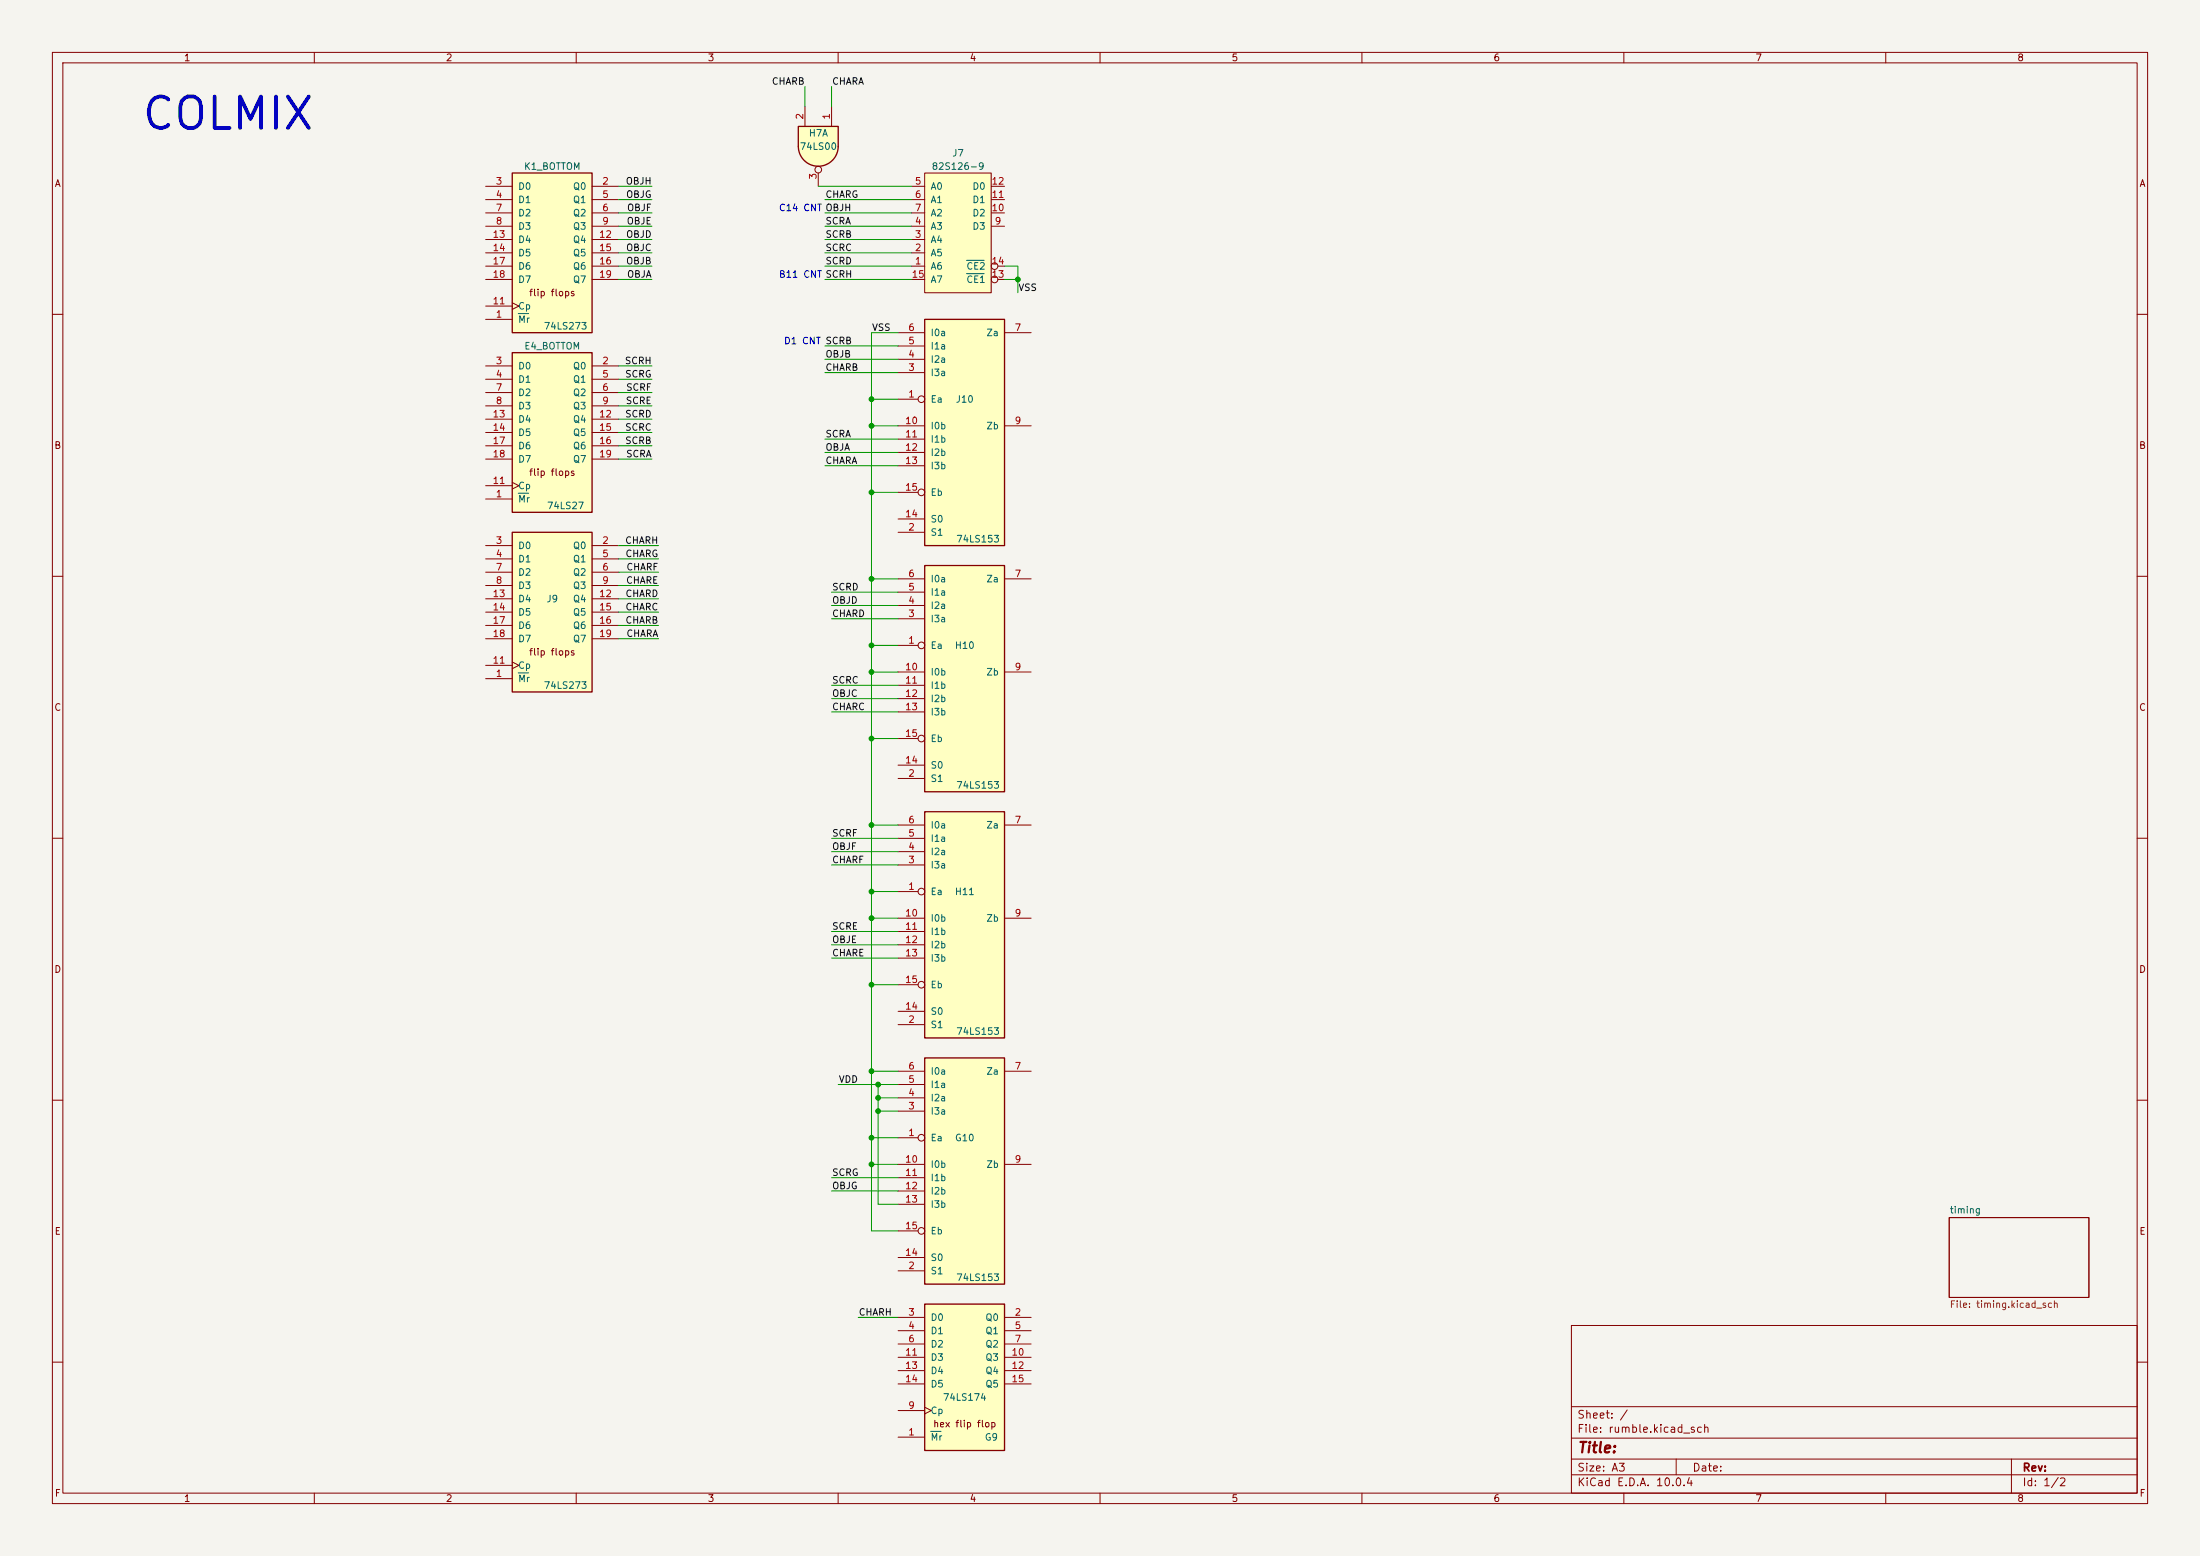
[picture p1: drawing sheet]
<svg xmlns="http://www.w3.org/2000/svg" width="420mm" height="297mm" viewBox="0 0 420 297" stroke-linecap="round" stroke-linejoin="round" font-family="sans-serif">
<path d="M0 0h420v297h-420z" fill="#f5f4ef" stroke="#f5f4ef" stroke-width=".19"/>
<g fill="none" stroke="#840000" stroke-width=".19">
<path d="M10 10h400v277h-400zM12 12h396v273h-396zM60 10v2M110 10v2M160 10v2M210 10v2M260 10v2M310 10v2M360 10v2M10 60h2M408 60h2M10 110h2"/>
<path d="M408 110h2M10 160h2M408 160h2M10 210h2M408 210h2M372.1 232.4h26.7v15.2h-26.7zM300 253h108v32h-108zM10 260h2M300 278.5h108M300 274.5h108M300 268.5h108M320 278.5v3"/>
<path d="M384 278.5v6.5M408 260h2M60 285v2M110 285v2M160 285v2M210 285v2M260 285v2M300 281.5h108M310 285v2M360 285v2"/>
</g>
<path d="M97.8 101.6h15.2v30.5h-15.2z" fill="#ffffc2"/>
<path d="M97.8 101.6h15.2v30.5h-15.2z" fill="none" stroke="#840000" stroke-width=".25"/>
<g fill="none" stroke="#840000" stroke-width=".19">
<path d="M92.7 104.1h5.1M92.7 106.7h5.1M92.7 109.2h5.1M92.7 111.8h5.1M92.7 114.3h5.1M92.7 116.8h5.1M92.7 119.4h5.1M113 104.1h5.1M113 106.7h5.1M113 109.2h5.1M113 111.8h5.1M113 114.3h5.1"/>
<path d="M113 116.8h5.1M113 119.4h5.1M92.7 129.5h5.1M92.7 127h5.1M92.7 121.9h5.1M97.8 126.4l1.3 .6-1.3 .6M113 121.9h5.1"/>
</g>
<path d="M98.9 128.4h2" fill="none" stroke="#006464" stroke-width=".19"/>
<path d="M176.5 33h12.7v22.9h-12.7z" fill="#ffffc2"/>
<g fill="none" stroke="#840000" stroke-width=".19">
<path d="M174 35.6h2.5M174 38.1h2.5M176.5 33h12.7v22.9h-12.7zM189.2 35.6h2.6M189.2 38.1h2.6M174 50.8h2.5M174 48.3h2.5M174 45.7h2.5M174 43.2h2.5M174 40.6h2.5M174 53.3h2.5M189.2 43.2h2.6"/>
<path d="M189.2 40.6h2.6M190.5 50.8h1.3M190.5 53.3h1.3"/>
<circle cx="189.9" cy="50.8" r=".63"/>
<circle cx="189.9" cy="53.3" r=".63"/>
</g>
<path d="M184.5 52.2h3.4M184.5 49.7h3.4" fill="none" stroke="#006464" stroke-width=".19"/>
<path d="M97.8 67.3h15.2v30.5h-15.2z" fill="#ffffc2"/>
<path d="M97.8 67.3h15.2v30.5h-15.2z" fill="none" stroke="#840000" stroke-width=".25"/>
<g fill="none" stroke="#840000" stroke-width=".19">
<path d="M92.7 69.9h5.1M92.7 72.4h5.1M92.7 74.9h5.1M92.7 77.5h5.1M113 69.9h5.1M113 72.4h5.1M113 74.9h5.1M113 77.5h5.1M92.7 95.3h5.1M92.7 92.7h5.1M92.7 80h5.1M92.7 82.6h5.1"/>
<path d="M92.7 85.1h5.1M92.7 87.6h5.1M97.8 92.1l1.3 .6-1.3 .6M113 80h5.1M113 82.6h5.1M113 85.1h5.1M113 87.6h5.1"/>
</g>
<path d="M98.9 94.1h2" fill="none" stroke="#006464" stroke-width=".19"/>
<path d="M152.4 27.9h7.6a3.8 3.8 0 0 1-3.8 3.8 3.8 3.8 0 0 1-3.8-3.8z" fill="#ffffc2" stroke="#ffffc2" stroke-width=".19"/>
<path d="M152.4 24.1h7.6v3.8h-7.6z" fill="#ffffc2"/>
<path d="M152.4 24.1h7.6v3.8a3.8 3.8 0 0 1-3.8 3.8 3.8 3.8 0 0 1-3.8-3.8z" fill="none" stroke="#840000" stroke-width=".25"/>
<g fill="none" stroke="#840000" stroke-width=".19">
<path d="M153.7 20.3v3.8M156.2 33v2.6M158.7 20.3v3.8"/>
<circle cx="156.2" cy="32.4" r=".63"/>
</g>
<path d="M176.5 61h15.3v43.1h-15.3z" fill="#ffffc2"/>
<path d="M176.5 61h15.3v43.1h-15.3z" fill="none" stroke="#840000" stroke-width=".25"/>
<g fill="none" stroke="#840000" stroke-width=".19">
<path d="M171.4 76.2h3.9M171.4 71.1h5.1M171.4 68.6h5.1M171.4 66h5.1M171.4 63.5h5.1M191.8 63.5h5M171.4 81.3h5.1M171.4 83.8h5.1M171.4 86.4h5.1M171.4 88.9h5.1M171.4 99.1h5.1M171.4 94h3.9"/>
<path d="M191.8 81.3h5M171.4 101.6h5.1"/>
<circle cx="175.9" cy="76.2" r=".63"/>
<circle cx="175.9" cy="94" r=".63"/>
</g>
<path d="M176.5 201.9h15.3v43.2h-15.3z" fill="#ffffc2"/>
<path d="M176.5 201.9h15.3v43.2h-15.3z" fill="none" stroke="#840000" stroke-width=".25"/>
<g fill="none" stroke="#840000" stroke-width=".19">
<path d="M171.4 217.2h3.9M171.4 212.1h5.1M171.4 209.6h5.1M171.4 207h5.1M171.4 204.5h5.1M191.8 204.5h5M171.4 222.2h5.1M171.4 224.8h5.1M171.4 227.3h5.1M171.4 229.9h5.1M171.4 234.9h3.9M191.8 222.2h5"/>
<path d="M171.4 242.6h5.1M171.4 240h5.1"/>
<circle cx="175.9" cy="217.2" r=".63"/>
<circle cx="175.9" cy="234.9" r=".63"/>
</g>
<path d="M176.5 248.9h15.3v28h-15.3z" fill="#ffffc2"/>
<path d="M176.5 248.9h15.3v28h-15.3z" fill="none" stroke="#840000" stroke-width=".25"/>
<g fill="none" stroke="#840000" stroke-width=".19">
<path d="M171.4 251.5h5.1M171.4 254h5.1M171.4 256.5h5.1M171.4 259.1h5.1M191.8 251.5h5M191.8 254h5M191.8 256.5h5M191.8 259.1h5M171.4 274.3h5.1M171.4 269.2h5.1M171.4 261.6h5.1M171.4 264.2h5.1"/>
<path d="M176.5 268.6l1.3 .6-1.3 .7M191.8 261.6h5M191.8 264.2h5"/>
</g>
<path d="M177.7 273.2h2" fill="none" stroke="#006464" stroke-width=".19"/>
<path d="M176.5 154.9h15.3v43.2h-15.3z" fill="#ffffc2"/>
<path d="M176.5 154.9h15.3v43.2h-15.3z" fill="none" stroke="#840000" stroke-width=".25"/>
<g fill="none" stroke="#840000" stroke-width=".19">
<path d="M171.4 157.5h5.1M191.8 157.5h5M171.4 170.2h3.9M171.4 165.1h5.1M171.4 162.6h5.1M171.4 160h5.1M171.4 175.3h5.1M171.4 177.8h5.1M191.8 175.3h5M171.4 195.6h5.1M171.4 180.3h5.1M171.4 182.9h5.1"/>
<path d="M171.4 193h5.1M171.4 188h3.9"/>
<circle cx="175.9" cy="170.2" r=".63"/>
<circle cx="175.9" cy="188" r=".63"/>
</g>
<path d="M176.5 108h15.3v43.1h-15.3z" fill="#ffffc2"/>
<path d="M176.5 108h15.3v43.1h-15.3z" fill="none" stroke="#840000" stroke-width=".25"/>
<g fill="none" stroke="#840000" stroke-width=".19">
<path d="M171.4 118.1h5.1M171.4 115.6h5.1M171.4 113h5.1M171.4 110.5h5.1M191.8 110.5h5M171.4 123.2h3.9M171.4 128.3h5.1M171.4 130.8h5.1M171.4 133.4h5.1M171.4 135.9h5.1M191.8 128.3h5M171.4 148.6h5.1"/>
<path d="M171.4 146.1h5.1M171.4 141h3.9"/>
<circle cx="175.9" cy="123.2" r=".63"/>
<circle cx="175.9" cy="141" r=".63"/>
</g>
<path d="M97.8 33h15.2v30.5h-15.2z" fill="#ffffc2"/>
<path d="M97.8 33h15.2v30.5h-15.2z" fill="none" stroke="#840000" stroke-width=".25"/>
<g fill="none" stroke="#840000" stroke-width=".19">
<path d="M92.7 35.6h5.1M92.7 38.1h5.1M113 35.6h5.1M113 38.1h5.1M92.7 40.6h5.1M92.7 43.2h5.1M92.7 58.4h5.1M92.7 45.7h5.1M92.7 48.3h5.1M92.7 50.8h5.1M92.7 53.3h5.1M97.8 57.8l1.3 .6-1.3 .7"/>
<path d="M113 40.6h5.1M113 43.2h5.1M113 45.7h5.1M113 48.3h5.1M113 50.8h5.1M113 53.3h5.1M92.7 61h5.1"/>
</g>
<path d="M98.9 59.9h2" fill="none" stroke="#006464" stroke-width=".19"/>
<g fill="none" stroke="#009600" stroke-width=".19">
<path d="M153.7 16.5v3.8M158.7 16.5v3.8M118.1 35.6h6.4M118.1 38.1h6.4M156.2 35.6h17.8M157.5 38.1h16.5M118.1 40.6h6.4M118.1 50.8h6.4M118.1 53.3h6.4M118.1 43.2h6.4M118.1 45.7h6.4M118.1 48.3h6.4"/>
<path d="M157.5 40.6h16.5M157.5 50.8h16.5M157.5 53.3h16.5M157.5 43.2h16.5M157.5 45.7h16.5M157.5 48.3h16.5M191.8 50.8h2.5v5.1M191.8 53.3h2.5M118.1 69.9h6.4M118.1 77.5h6.4M118.1 72.4h6.4M118.1 74.9h6.4"/>
<path d="M157.5 71.1h13.9M157.5 68.6h13.9M157.5 66h13.9M166.4 76.2h5M171.4 63.5h-5v171.4h5M118.1 87.6h6.4M118.1 85.1h6.4M118.1 80h6.4M118.1 82.6h6.4M157.5 88.9h13.9M157.5 86.4h13.9M157.5 83.8h13.9"/>
<path d="M166.4 81.3h5M166.4 94h5M118.1 116.8h7.6M118.1 119.4h7.6M118.1 109.2h7.6M118.1 111.8h7.6M118.1 114.3h7.6M118.1 104.1h7.6M118.1 106.7h7.6M158.7 118.1h12.7M158.7 113h12.7M158.7 115.6h12.7"/>
<path d="M166.4 110.5h5M118.1 121.9h7.6M158.7 135.9h12.7M158.7 133.4h12.7M158.7 130.8h12.7M166.4 123.2h5M166.4 128.3h5M166.4 141h5M166.4 157.5h5M158.7 162.6h12.7M158.7 165.1h12.7M158.7 177.8h12.7"/>
<path d="M158.7 160h12.7M166.4 175.3h5M166.4 170.2h5M158.7 180.3h12.7M158.7 182.9h12.7M166.4 188h5M160 207h11.4M166.4 217.2h5M166.4 204.5h5M167.6 207v22.9h3.8M167.6 209.6h3.8M167.6 212.1h3.8"/>
<path d="M158.7 227.3h12.7M158.7 224.8h12.7M166.4 222.2h5M163.8 251.5h7.6"/>
</g>
<g fill="#009600" stroke="#009600" stroke-width=".19">
<circle cx="166.4" cy="204.5" r=".46"/>
<circle cx="166.4" cy="188" r=".46"/>
<circle cx="166.4" cy="157.5" r=".46"/>
<circle cx="166.4" cy="175.3" r=".46"/>
<circle cx="166.4" cy="170.2" r=".46"/>
<circle cx="166.4" cy="128.3" r=".46"/>
<circle cx="166.4" cy="123.2" r=".46"/>
<circle cx="166.4" cy="141" r=".46"/>
<circle cx="166.4" cy="81.3" r=".46"/>
<circle cx="166.4" cy="94" r=".46"/>
<circle cx="166.4" cy="76.2" r=".46"/>
<circle cx="194.3" cy="53.3" r=".46"/>
<circle cx="167.6" cy="212.1" r=".46"/>
<circle cx="167.6" cy="209.6" r=".46"/>
<circle cx="166.4" cy="217.2" r=".46"/>
<circle cx="166.4" cy="222.2" r=".46"/>
<circle cx="167.6" cy="207" r=".46"/>
<circle cx="166.4" cy="110.5" r=".46"/>
</g>
<text font-size="6" fill="#0000c2" x="26.7" y="26.2">COLMIX</text>
<text font-size="2" fill="#840000" x="301" y="277.8">Title:</text>
<g font-size="1.5" fill="#840000">
<text x="301" y="273.8">File: rumble.kicad_sch</text>
<text x="301" y="271.1">Sheet: /</text>
<text x="301" y="281.2">Size: A3</text>
<text x="323" y="281.2">Date:</text>
<text x="386" y="281.2">Rev:</text>
<text x="301" y="284">KiCad E.D.A. 10.0.4</text>
<text x="386" y="284">Id: 1/2</text>
</g>
<g font-size="1.3" fill="#840000">
<text x="35" y="12">1</text>
<text x="85" y="12">2</text>
<text x="135" y="12">3</text>
<text x="185" y="12">4</text>
<text x="235" y="12">5</text>
<text x="285" y="12">6</text>
<text x="335" y="12">7</text>
<text x="385" y="12">8</text>
<text x="10.3" y="36">A</text>
<text x="408.3" y="36">A</text>
<text x="100.9" y="56.9">flip flops</text>
<text x="10.3" y="86">B</text>
<text x="408.2" y="86">B</text>
<text x="100.9" y="91.1">flip flops</text>
<text x="100.9" y="125.4">flip flops</text>
<text x="10.3" y="136">C</text>
<text x="408.2" y="136">C</text>
<text x="10.3" y="186">D</text>
<text x="408.2" y="186">D</text>
<text x="10.3" y="236">E</text>
<text x="408.3" y="236">E</text>
<text x="178" y="272.8">hex flip flop</text>
<text x="10.3" y="286">F</text>
<text x="35" y="287">1</text>
<text x="85" y="287">2</text>
<text x="135" y="287">3</text>
<text x="185" y="287">4</text>
<text x="235" y="287">5</text>
<text x="285" y="287">6</text>
<text x="335" y="287">7</text>
<text x="385" y="287">8</text>
<text x="408.3" y="286">F</text>
</g>
<g font-size="1.3" fill="#0f0f0f">
<text x="147.2" y="16.5">CHARB</text>
<text x="158.7" y="16.5">CHARA</text>
<text x="119.4" y="35.5">OBJH</text>
<text x="119.4" y="38.1">OBJG</text>
<text x="119.6" y="40.6">OBJF</text>
<text x="157.5" y="38.1">CHARG</text>
<text x="119.4" y="45.7">OBJD</text>
<text x="119.5" y="43.1">OBJE</text>
<text x="157.5" y="45.7">SCRB</text>
<text x="157.5" y="43.1">SCRA</text>
<text x="119.4" y="48.2">OBJC</text>
<text x="119.4" y="50.8">OBJB</text>
<text x="119.6" y="53.3">OBJA</text>
<text x="157.5" y="50.8">SCRD</text>
<text x="157.5" y="48.2">SCRC</text>
<text x="194.3" y="55.8">VSS</text>
<text x="166.4" y="63.5">VSS</text>
<text x="119.2" y="69.8">SCRH</text>
<text x="157.5" y="68.5">OBJB</text>
<text x="157.5" y="71.1">CHARB</text>
<text x="119.2" y="72.4">SCRG</text>
<text x="119.4" y="77.4">SCRE</text>
<text x="119.4" y="74.9">SCRF</text>
<text x="119.2" y="80">SCRD</text>
<text x="119.2" y="82.5">SCRC</text>
<text x="157.5" y="83.8">SCRA</text>
<text x="119.2" y="85.1">SCRB</text>
<text x="119.4" y="87.6">SCRA</text>
<text x="157.5" y="88.9">CHARA</text>
<text x="157.5" y="86.3">OBJA</text>
<text x="119.2" y="104.1">CHARH</text>
<text x="119.3" y="106.6">CHARG</text>
<text x="119.4" y="111.7">CHARE</text>
<text x="119.5" y="109.2">CHARF</text>
<text x="158.7" y="113">SCRD</text>
<text x="119.3" y="114.3">CHARD</text>
<text x="119.3" y="116.8">CHARC</text>
<text x="119.3" y="119.3">CHARB</text>
<text x="158.7" y="118.1">CHARD</text>
<text x="158.7" y="115.5">OBJD</text>
<text x="119.5" y="121.9">CHARA</text>
<text x="158.7" y="130.8">SCRC</text>
<text x="158.7" y="133.3">OBJC</text>
<text x="158.7" y="135.9">CHARC</text>
<text x="158.7" y="160">SCRF</text>
<text x="158.7" y="162.5">OBJF</text>
<text x="158.7" y="165.1">CHARF</text>
<text x="158.7" y="177.8">SCRE</text>
<text x="158.7" y="180.3">OBJE</text>
<text x="158.7" y="182.8">CHARE</text>
<text x="160" y="207">VDD</text>
<text x="158.7" y="224.8">SCRG</text>
<text x="158.7" y="227.3">OBJG</text>
<text x="163.8" y="251.4">CHARH</text>
</g>
<g font-size="1.3" fill="#a90000">
<text x="153.6" y="22.9" transform="rotate(-90 153.6 22.9)">2</text>
<text x="158.7" y="22.9" transform="rotate(-90 158.7 22.9)">1</text>
<text x="94.5" y="35.5">3</text>
<text x="114.9" y="35.5">2</text>
<text x="156.2" y="34.4" transform="rotate(-90 156.2 34.4)">3</text>
<text x="174.6" y="35.5">5</text>
<text x="189.2" y="35.5">12</text>
<text x="94.5" y="38.1">4</text>
<text x="94.5" y="40.6">7</text>
<text x="114.9" y="38.1">5</text>
<text x="114.9" y="40.6">6</text>
<text x="174.6" y="38.1">6</text>
<text x="174.6" y="40.6">7</text>
<text x="189.2" y="40.6">10</text>
<text x="189.2" y="38.1">11</text>
<text x="93.9" y="45.7">13</text>
<text x="94.5" y="43.2">8</text>
<text x="114.3" y="45.7">12</text>
<text x="114.9" y="43.2">9</text>
<text x="174.6" y="45.7">3</text>
<text x="174.6" y="43.2">4</text>
<text x="189.8" y="43.2">9</text>
<text x="93.9" y="48.2">14</text>
<text x="93.9" y="50.8">17</text>
<text x="93.9" y="53.3">18</text>
<text x="114.3" y="48.2">15</text>
<text x="114.3" y="50.8">16</text>
<text x="114.3" y="53.3">19</text>
<text x="173.9" y="53.3">15</text>
<text x="174.6" y="50.8">1</text>
<text x="174.6" y="48.2">2</text>
<text x="189.2" y="53.3">13</text>
<text x="189.2" y="50.8">14</text>
<text x="93.9" y="58.4">11</text>
<text x="94.5" y="60.9">1</text>
<text x="173.3" y="63.5">6</text>
<text x="193.6" y="63.5">7</text>
<text x="94.5" y="69.8">3</text>
<text x="114.9" y="69.8">2</text>
<text x="173.3" y="71.1">3</text>
<text x="173.3" y="68.6">4</text>
<text x="173.3" y="66">5</text>
<text x="94.5" y="72.4">4</text>
<text x="94.5" y="74.9">7</text>
<text x="94.5" y="77.4">8</text>
<text x="114.9" y="72.4">5</text>
<text x="114.9" y="74.9">6</text>
<text x="114.9" y="77.4">9</text>
<text x="173.3" y="76.2">1</text>
<text x="93.9" y="80">13</text>
<text x="93.9" y="82.5">14</text>
<text x="114.3" y="80">12</text>
<text x="114.3" y="82.5">15</text>
<text x="172.7" y="81.3">10</text>
<text x="172.7" y="83.8">11</text>
<text x="193.6" y="81.3">9</text>
<text x="93.9" y="85.1">17</text>
<text x="93.9" y="87.6">18</text>
<text x="114.3" y="85.1">16</text>
<text x="114.3" y="87.6">19</text>
<text x="172.7" y="86.3">12</text>
<text x="172.7" y="88.9">13</text>
<text x="93.9" y="92.7">11</text>
<text x="94.5" y="95.2">1</text>
<text x="172.7" y="94">15</text>
<text x="172.7" y="99">14</text>
<text x="173.3" y="101.6">2</text>
<text x="94.5" y="104.1">3</text>
<text x="94.5" y="106.7">4</text>
<text x="114.9" y="104.1">2</text>
<text x="114.9" y="106.7">5</text>
<text x="94.5" y="109.2">7</text>
<text x="94.5" y="111.7">8</text>
<text x="114.9" y="109.2">6</text>
<text x="114.9" y="111.7">9</text>
<text x="173.3" y="113">5</text>
<text x="173.3" y="110.5">6</text>
<text x="193.6" y="110.5">7</text>
<text x="93.9" y="114.3">13</text>
<text x="93.9" y="116.8">14</text>
<text x="93.9" y="119.4">17</text>
<text x="114.3" y="114.3">12</text>
<text x="114.3" y="116.8">15</text>
<text x="114.3" y="119.4">16</text>
<text x="173.3" y="118.1">3</text>
<text x="173.3" y="115.5">4</text>
<text x="93.9" y="121.9">18</text>
<text x="114.3" y="121.9">19</text>
<text x="173.3" y="123.2">1</text>
<text x="93.9" y="127">11</text>
<text x="94.5" y="129.5">1</text>
<text x="172.7" y="128.2">10</text>
<text x="172.7" y="130.8">11</text>
<text x="193.6" y="128.2">9</text>
<text x="172.7" y="133.3">12</text>
<text x="172.7" y="135.9">13</text>
<text x="172.7" y="140.9">15</text>
<text x="172.7" y="146">14</text>
<text x="173.3" y="148.6">2</text>
<text x="173.3" y="160">5</text>
<text x="173.3" y="157.5">6</text>
<text x="193.6" y="157.5">7</text>
<text x="173.3" y="165.1">3</text>
<text x="173.3" y="162.5">4</text>
<text x="173.3" y="170.2">1</text>
<text x="172.7" y="175.2">10</text>
<text x="172.7" y="177.8">11</text>
<text x="193.6" y="175.2">9</text>
<text x="172.7" y="180.3">12</text>
<text x="172.7" y="182.9">13</text>
<text x="172.7" y="187.9">15</text>
<text x="172.7" y="193">14</text>
<text x="173.3" y="195.6">2</text>
<text x="173.3" y="209.5">4</text>
<text x="173.3" y="207">5</text>
<text x="173.3" y="204.4">6</text>
<text x="193.6" y="204.4">7</text>
<text x="173.3" y="212.1">3</text>
<text x="173.3" y="217.1">1</text>
<text x="172.7" y="222.2">10</text>
<text x="172.7" y="224.8">11</text>
<text x="172.7" y="227.3">12</text>
<text x="193.6" y="222.2">9</text>
<text x="172.7" y="229.8">13</text>
<text x="172.7" y="234.9">15</text>
<text x="172.7" y="240">14</text>
<text x="173.3" y="242.5">2</text>
<text x="173.3" y="251.4">3</text>
<text x="193.6" y="251.4">2</text>
<text x="173.3" y="254">4</text>
<text x="173.3" y="256.5">6</text>
<text x="193.6" y="254">5</text>
<text x="193.6" y="256.5">7</text>
<text x="172.7" y="259.1">11</text>
<text x="172.7" y="261.6">13</text>
<text x="193" y="259.1">10</text>
<text x="193" y="261.6">12</text>
<text x="172.7" y="264.1">14</text>
<text x="173.3" y="269.2">9</text>
<text x="193" y="264.1">15</text>
<text x="173.3" y="274.3">1</text>
</g>
<g font-size="1.3" fill="#006464">
<text x="152.6" y="28.9">74LS00</text>
<text x="154.3" y="26.4">H7A</text>
<text x="99.9" y="32.7">K1_BOTTOM</text>
<text x="177.8" y="32.7">82S126-9</text>
<text x="181.7" y="30.2">J7</text>
<text x="98.8" y="36.5">D0</text>
<text x="98.8" y="39.1">D1</text>
<text x="98.8" y="41.6">D2</text>
<text x="109.3" y="36.5">Q0</text>
<text x="109.3" y="39.1">Q1</text>
<text x="109.3" y="41.6">Q2</text>
<text x="177.5" y="36.5">A0</text>
<text x="177.5" y="39.1">A1</text>
<text x="177.5" y="41.6">A2</text>
<text x="185.5" y="41.6">D2</text>
<text x="185.5" y="39.1">D1</text>
<text x="185.5" y="36.5">D0</text>
<text x="98.8" y="44.2">D3</text>
<text x="98.8" y="46.7">D4</text>
<text x="109.3" y="44.2">Q3</text>
<text x="109.3" y="46.7">Q4</text>
<text x="177.5" y="46.7">A4</text>
<text x="177.5" y="44.2">A3</text>
<text x="185.5" y="44.2">D3</text>
<text x="98.8" y="49.2">D5</text>
<text x="98.8" y="51.8">D6</text>
<text x="109.3" y="49.2">Q5</text>
<text x="109.3" y="51.8">Q6</text>
<text x="177.5" y="51.8">A6</text>
<text x="177.5" y="49.2">A5</text>
<text x="184.4" y="51.8">CE2</text>
<text x="98.8" y="59.4">Cp</text>
<text x="98.8" y="54.3">D7</text>
<text x="109.3" y="54.3">Q7</text>
<text x="177.5" y="54.3">A7</text>
<text x="184.4" y="54.3">CE1</text>
<text x="98.8" y="61.9">Mr</text>
<text x="103.7" y="63.2">74LS273</text>
<text x="177.5" y="64.5">I0a</text>
<text x="188.2" y="64.5">Za</text>
<text x="98.8" y="70.8">D0</text>
<text x="100" y="67">E4_BOTTOM</text>
<text x="109.3" y="70.8">Q0</text>
<text x="177.5" y="69.6">I2a</text>
<text x="177.5" y="67">I1a</text>
<text x="98.8" y="73.4">D1</text>
<text x="98.8" y="75.9">D2</text>
<text x="109.3" y="73.4">Q1</text>
<text x="109.3" y="75.9">Q2</text>
<text x="177.5" y="77.2">Ea</text>
<text x="177.5" y="72.1">I3a</text>
<text x="182.4" y="77.2">J10</text>
<text x="98.8" y="78.4">D3</text>
<text x="98.8" y="81">D4</text>
<text x="98.8" y="83.5">D5</text>
<text x="109.3" y="78.4">Q3</text>
<text x="109.3" y="81">Q4</text>
<text x="109.3" y="83.5">Q5</text>
<text x="177.5" y="82.3">I0b</text>
<text x="188.2" y="82.3">Zb</text>
<text x="98.8" y="86.1">D6</text>
<text x="98.8" y="88.6">D7</text>
<text x="109.3" y="86.1">Q6</text>
<text x="109.3" y="88.6">Q7</text>
<text x="177.5" y="84.8">I1b</text>
<text x="177.5" y="87.3">I2b</text>
<text x="177.5" y="89.9">I3b</text>
<text x="98.8" y="93.7">Cp</text>
<text x="177.5" y="95">Eb</text>
<text x="98.8" y="96.2">Mr</text>
<text x="104.3" y="97.5">74LS27</text>
<text x="177.5" y="100">S0</text>
<text x="98.8" y="105.1">D0</text>
<text x="98.8" y="107.7">D1</text>
<text x="109.3" y="105.1">Q0</text>
<text x="109.3" y="107.7">Q1</text>
<text x="177.5" y="102.6">S1</text>
<text x="182.4" y="103.8">74LS153</text>
<text x="98.8" y="110.2">D2</text>
<text x="98.8" y="112.7">D3</text>
<text x="109.3" y="110.2">Q2</text>
<text x="109.3" y="112.7">Q3</text>
<text x="177.5" y="111.5">I0a</text>
<text x="188.2" y="111.5">Za</text>
<text x="98.8" y="115.3">D4</text>
<text x="98.8" y="117.8">D5</text>
<text x="104.2" y="115.3">J9</text>
<text x="109.3" y="115.3">Q4</text>
<text x="109.3" y="117.8">Q5</text>
<text x="177.5" y="119.1">I3a</text>
<text x="177.5" y="116.5">I2a</text>
<text x="177.5" y="114">I1a</text>
<text x="98.8" y="120.4">D6</text>
<text x="98.8" y="122.9">D7</text>
<text x="109.3" y="120.4">Q6</text>
<text x="109.3" y="122.9">Q7</text>
<text x="177.5" y="124.2">Ea</text>
<text x="182.2" y="124.2">H10</text>
<text x="98.8" y="130.5">Mr</text>
<text x="98.8" y="128">Cp</text>
<text x="103.7" y="131.8">74LS273</text>
<text x="177.5" y="129.2">I0b</text>
<text x="177.5" y="131.8">I1b</text>
<text x="188.2" y="129.2">Zb</text>
<text x="177.5" y="134.3">I2b</text>
<text x="177.5" y="136.9">I3b</text>
<text x="177.5" y="141.9">Eb</text>
<text x="177.5" y="149.6">S1</text>
<text x="177.5" y="147">S0</text>
<text x="182.4" y="150.8">74LS153</text>
<text x="177.5" y="161">I1a</text>
<text x="177.5" y="158.5">I0a</text>
<text x="188.2" y="158.5">Za</text>
<text x="177.5" y="166.1">I3a</text>
<text x="177.5" y="163.5">I2a</text>
<text x="177.5" y="171.2">Ea</text>
<text x="182.2" y="171.2">H11</text>
<text x="177.5" y="176.2">I0b</text>
<text x="177.5" y="178.8">I1b</text>
<text x="188.2" y="176.2">Zb</text>
<text x="177.5" y="181.3">I2b</text>
<text x="177.5" y="183.9">I3b</text>
<text x="177.5" y="188.9">Eb</text>
<text x="177.5" y="196.6">S1</text>
<text x="177.5" y="194">S0</text>
<text x="182.4" y="197.8">74LS153</text>
<text x="177.5" y="208">I1a</text>
<text x="177.5" y="205.4">I0a</text>
<text x="188.2" y="205.4">Za</text>
<text x="177.5" y="213.1">I3a</text>
<text x="177.5" y="210.5">I2a</text>
<text x="177.5" y="218.1">Ea</text>
<text x="182.2" y="218.1">G10</text>
<text x="177.5" y="223.2">I0b</text>
<text x="177.5" y="225.8">I1b</text>
<text x="188.2" y="223.2">Zb</text>
<text x="177.5" y="228.3">I2b</text>
<text x="177.5" y="230.8">I3b</text>
<text x="372.1" y="231.9">timing</text>
<text x="177.5" y="235.9">Eb</text>
<text x="177.5" y="243.5">S1</text>
<text x="177.5" y="241">S0</text>
<text x="182.4" y="244.8">74LS153</text>
<text x="177.5" y="252.4">D0</text>
<text x="177.5" y="255">D1</text>
<text x="177.5" y="257.5">D2</text>
<text x="188" y="252.4">Q0</text>
<text x="188" y="255">Q1</text>
<text x="188" y="257.5">Q2</text>
<text x="177.5" y="260.1">D3</text>
<text x="177.5" y="262.6">D4</text>
<text x="188" y="260.1">Q3</text>
<text x="188" y="262.6">Q4</text>
<text x="177.5" y="265.1">D5</text>
<text x="179.9" y="267.7">74LS174</text>
<text x="188" y="265.1">Q5</text>
<text x="177.5" y="275.3">Mr</text>
<text x="177.5" y="270.2">Cp</text>
<text x="187.9" y="275.3">G9</text>
</g>
<g font-size="1.3" fill="#0000c2">
<text x="148.6" y="40.6">C14 CNT OBJH</text>
<text x="148.6" y="53.3">B11 CNT SCRH</text>
<text x="149.6" y="66">D1 CNT SCRB</text>
</g>
<text font-size="1.3" fill="#725600" x="372.1" y="249.9">File: timing.kicad_sch</text>
</svg>
